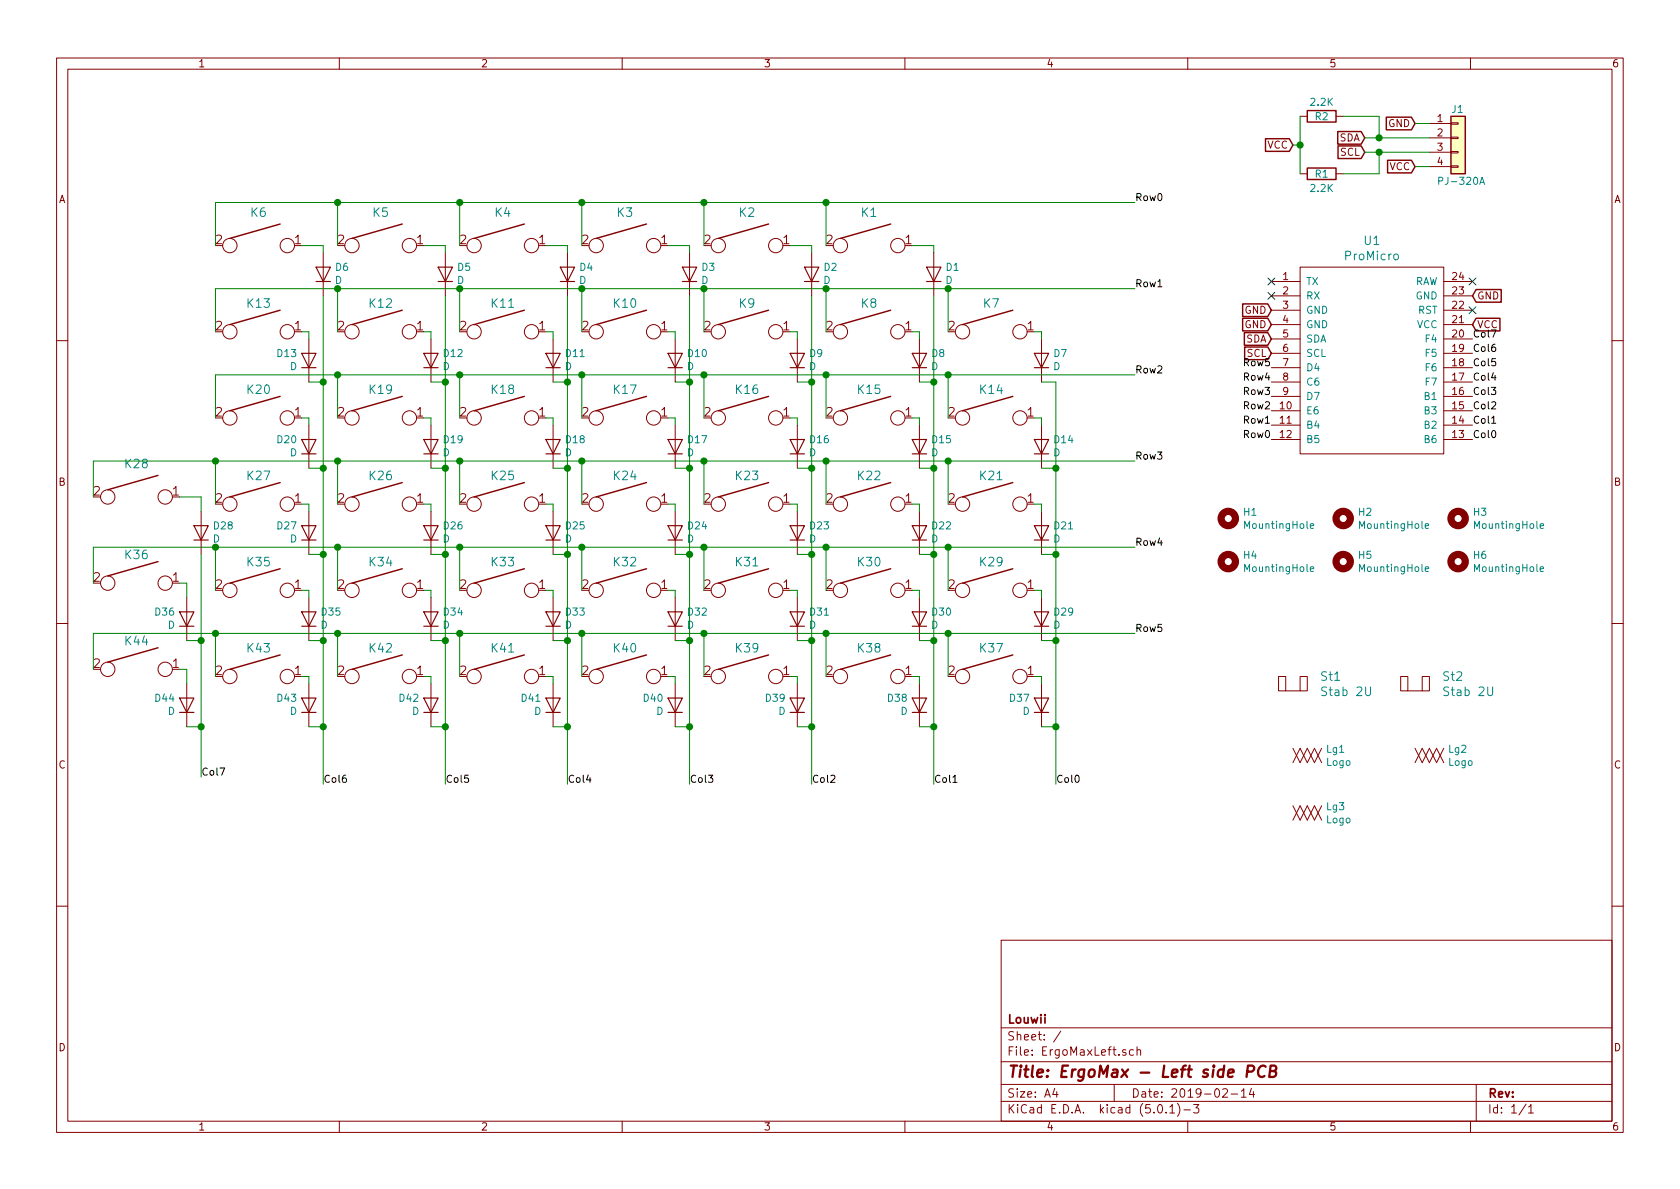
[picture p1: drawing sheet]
<svg xmlns="http://www.w3.org/2000/svg" width="297mm" height="210mm" viewBox="0 0 297 210" stroke-linecap="round" stroke-linejoin="round" font-family="sans-serif">
<g fill="none" stroke="#840000" stroke-width=".18">
<path d="M10 10.3h277v189.9h-277zM12 12.2h273v186.1h-273zM60 10.3v1.9M110 10.3v1.9M160 10.3v1.9M210 10.3v1.9M260 10.3v1.9M229.9 30.7h1.2M229.9 20.6h1.2M236.2 30.7h1.3M236.2 20.6h1.3M252.7 21.8h3.8"/>
<path d="M252.7 24.4h3.8M252.7 26.9h3.8M252.7 29.5h3.8M256.5 29.3h1.3v.3h-1.3zM256.5 26.8h1.3v.2h-1.3zM256.5 24.3h1.3v.2h-1.3zM256.5 21.7h1.3v.3h-1.3zM54.6 59.9v7.7M57.1 44.7v7.6M76.2 59.9v7.7M78.7 44.7v7.6M97.8 59.9v7.7"/>
<path d="M100.3 44.7v7.6M119.4 59.9v7.7M121.9 44.7v7.6M141 59.9v7.7M143.5 44.7v7.6M162.6 59.9v7.7M165.1 44.7v7.6M184.1 59.9v7.7M224.8 49.8h5.1M224.8 52.3h5.1M224.8 54.9h5.1M224.8 57.4h5.1"/>
<path d="M224.8 59.9h5.1M229.9 47.2h25.4v33.1h-25.4zM255.3 49.8h5M255.3 52.3h5M255.3 54.9h5M255.3 57.4h5M255.3 59.9h5M10 60.2h2M54.6 75.2v7.6M76.2 75.2v7.6M97.8 75.2v7.6M119.4 75.2v7.6"/>
<path d="M141 75.2v7.6M162.6 75.2v7.6M184.1 75.2v7.6M224.8 62.5h5.1M224.8 65h5.1M224.8 67.6h5.1M224.8 70.1h5.1M224.8 72.6h5.1M224.8 75.2h5.1M224.8 77.7h5.1M255.3 62.5h5M255.3 65h5"/>
<path d="M255.3 67.6h5M255.3 70.1h5M255.3 72.6h5M255.3 75.2h5M255.3 77.7h5M285 60.2h2M35.6 90.4v7.6M54.6 90.4v7.6M76.2 90.4v7.6M97.8 90.4v7.6M119.4 90.4v7.6M141 90.4v7.6"/>
<path d="M162.6 90.4v7.6M184.1 90.4v7.6M10 110.3h2M33 105.7v7.6M54.6 105.7v7.6M76.2 105.7v7.6M97.8 105.7v7.6M119.4 105.7v7.6M141 105.7v7.6M162.6 105.7v7.6M184.1 105.7v7.6M226.1 119.6h1.2v2.6h-1.2z"/>
<path d="M229.9 119.6h1.2v2.6h-1.2zM247.6 119.6h1.3v2.6h-1.3zM251.5 119.6h1.2v2.6h-1.2zM285 110.3h2M33 120.9v7.6M54.6 120.9v7.6M76.2 120.9v7.6M97.8 120.9v7.6M119.4 120.9v7.6M141 120.9v7.6M162.6 120.9v7.6M184.1 120.9v7.6"/>
<path d="M227.3 122.2h2.6M228.6 132.3l1.3 2.6 1.2-2.6 1.3 2.6 1.3-2.6M228.6 134.9l1.3-2.6 1.2 2.6 1.3-2.6 1.3 2.6M248.9 122.2h2.6M250.2 132.3l1.3 2.6 1.2-2.6 1.3 2.6 1.3-2.6M250.2 134.9l1.3-2.6 1.2 2.6 1.3-2.6 1.3 2.6M228.6 142.5l1.3 2.5 1.2-2.5 1.3 2.5 1.3-2.5M228.6 145l1.3-2.5 1.2 2.5 1.3-2.5 1.3 2.5M10 160.2h2M177 166.3h108v32h-108zM285 160.2h2M60 198.3v1.9"/>
<path d="M110 198.3v1.9M160 198.3v1.9M177 194.8h108M177 191.8h108M177 187.8h108M177 181.8h108M186.5 192.5l-.4 1h1M186.8 193v1M187.6 182.3l-1.3 2M197 191.8v3M199.1 185.7l-.4-.1-.2 .2 .1 .2 .5 .2v.3h-.6M200.4 185.7l-.4-.1-.3 .3 .1 .6h.6"/>
<path d="M201 185.7l.3-.1 .3 .1 .1 .9M201 185.1v1.5M204.8 195.5l.4-.2a.94 .94 0 0 1 0 1.5 .79 .79 0 0 1-.4-1.3zM206.2 196.7v.1M206.8 195.8l.5-.5v1.5M206.8 196.8h.9M208.2 195.1a1.71 1.71 0 0 1 0 2.3M209.3 196.3h1.2M210 198.3v1.9M211 195.3h1l-.5 .6 .4 .1v.7l-.2 .1-.7-.1M216.2 192.7l.2-.2h.4l.2 .5-.9 1h.9M217.7 193.5h1.1"/>
<path d="M219.5 193l.4-.5v1.5M219.5 194h.8M221.3 192.5l-.4 1h.9M221.6 193v1M260 198.3v1.9M261 191.8v6.5M269.8 195.2l-1.2 2M270.3 195.8l.4-.5v1.5M270.3 196.8h.8"/>
<circle cx="40.6" cy="58.7" r="1.27"/>
<circle cx="40.6" cy="43.4" r="1.27"/>
<circle cx="50.8" cy="43.4" r="1.27"/>
<circle cx="50.8" cy="58.7" r="1.27"/>
<circle cx="62.2" cy="43.4" r="1.27"/>
<circle cx="62.2" cy="58.7" r="1.27"/>
<circle cx="72.4" cy="43.4" r="1.27"/>
<circle cx="72.4" cy="58.7" r="1.27"/>
<circle cx="83.8" cy="43.4" r="1.27"/>
<circle cx="83.8" cy="58.7" r="1.27"/>
<circle cx="94" cy="43.4" r="1.27"/>
<circle cx="94" cy="58.7" r="1.27"/>
<circle cx="105.4" cy="58.7" r="1.27"/>
<circle cx="105.4" cy="43.4" r="1.27"/>
<circle cx="115.6" cy="43.4" r="1.27"/>
<circle cx="115.6" cy="58.7" r="1.27"/>
<circle cx="127" cy="58.7" r="1.27"/>
<circle cx="127" cy="43.4" r="1.27"/>
<circle cx="137.2" cy="58.7" r="1.27"/>
<circle cx="137.2" cy="43.4" r="1.27"/>
<circle cx="148.6" cy="58.7" r="1.27"/>
<circle cx="148.6" cy="43.4" r="1.27"/>
<circle cx="158.7" cy="58.7" r="1.27"/>
<circle cx="158.7" cy="43.4" r="1.27"/>
<circle cx="170.2" cy="58.7" r="1.27"/>
<circle cx="180.3" cy="58.7" r="1.27"/>
<circle cx="40.6" cy="73.9" r="1.27"/>
<circle cx="50.8" cy="73.9" r="1.27"/>
<circle cx="62.2" cy="73.9" r="1.27"/>
<circle cx="72.4" cy="73.9" r="1.27"/>
<circle cx="83.8" cy="73.9" r="1.27"/>
<circle cx="94" cy="73.9" r="1.27"/>
<circle cx="105.4" cy="73.9" r="1.27"/>
<circle cx="115.6" cy="73.9" r="1.27"/>
<circle cx="127" cy="73.9" r="1.27"/>
<circle cx="137.2" cy="73.9" r="1.27"/>
<circle cx="148.6" cy="73.9" r="1.27"/>
<circle cx="158.7" cy="73.9" r="1.27"/>
<circle cx="170.2" cy="73.9" r="1.27"/>
<circle cx="180.3" cy="73.9" r="1.27"/>
<circle cx="19" cy="87.9" r="1.27"/>
<circle cx="29.2" cy="87.9" r="1.27"/>
<circle cx="40.6" cy="89.1" r="1.27"/>
<circle cx="50.8" cy="89.1" r="1.27"/>
<circle cx="62.2" cy="89.1" r="1.27"/>
<circle cx="72.4" cy="89.1" r="1.27"/>
<circle cx="83.8" cy="89.1" r="1.27"/>
<circle cx="94" cy="89.1" r="1.27"/>
<circle cx="105.4" cy="89.1" r="1.27"/>
<circle cx="115.6" cy="89.1" r="1.27"/>
<circle cx="127" cy="89.1" r="1.27"/>
<circle cx="137.2" cy="89.1" r="1.27"/>
<circle cx="148.6" cy="89.1" r="1.27"/>
<circle cx="158.7" cy="89.1" r="1.27"/>
<circle cx="170.2" cy="89.1" r="1.27"/>
<circle cx="180.3" cy="89.1" r="1.27"/>
<circle cx="19" cy="118.4" r="1.27"/>
<circle cx="19" cy="103.1" r="1.27"/>
<circle cx="29.2" cy="118.4" r="1.27"/>
<circle cx="29.2" cy="103.1" r="1.27"/>
<circle cx="40.6" cy="119.6" r="1.27"/>
<circle cx="40.6" cy="104.4" r="1.27"/>
<circle cx="50.8" cy="119.6" r="1.27"/>
<circle cx="50.8" cy="104.4" r="1.27"/>
<circle cx="62.2" cy="119.6" r="1.27"/>
<circle cx="62.2" cy="104.4" r="1.27"/>
<circle cx="72.4" cy="119.6" r="1.27"/>
<circle cx="72.4" cy="104.4" r="1.27"/>
<circle cx="83.8" cy="119.6" r="1.27"/>
<circle cx="83.8" cy="104.4" r="1.27"/>
<circle cx="94" cy="104.4" r="1.27"/>
<circle cx="94" cy="119.6" r="1.27"/>
<circle cx="105.4" cy="119.6" r="1.27"/>
<circle cx="105.4" cy="104.4" r="1.27"/>
<circle cx="115.6" cy="119.6" r="1.27"/>
<circle cx="115.6" cy="104.4" r="1.27"/>
<circle cx="127" cy="104.4" r="1.27"/>
<circle cx="127" cy="119.6" r="1.27"/>
<circle cx="137.2" cy="119.6" r="1.27"/>
<circle cx="137.2" cy="104.4" r="1.27"/>
<circle cx="148.6" cy="119.6" r="1.27"/>
<circle cx="148.6" cy="104.4" r="1.27"/>
<circle cx="158.7" cy="104.4" r="1.27"/>
<circle cx="158.7" cy="119.6" r="1.27"/>
<circle cx="170.2" cy="119.6" r="1.27"/>
<circle cx="170.2" cy="104.4" r="1.27"/>
<circle cx="180.3" cy="104.4" r="1.27"/>
<circle cx="180.3" cy="119.6" r="1.27"/>
</g>
<path d="M220.5 189.5h.8a.56 .56 0 0 0 .4-.5 .56 .56 0 0 0-.3-.6h-.8l-.2 2M223.8 188.6a.87 .87 0 0 0-1 0 .87 .87 0 0 0-.4 1 .69 .69 0 0 0 .3 .8 .69 .69 0 0 0 .9-.1M224.6 189.4l.8-.1a.47 .47 0 0 0 .3-.5 .47 .47 0 0 0-.4-.4h-.6l-.3 2h.8a.53 .53 0 0 0 .4-.5 .53 .53 0 0 0-.4-.5" fill="none" stroke="#840000" stroke-width=".41"/>
<path d="M254.4 32l.6-.1v-.4l-.1-.2h-.5v1.3M261.6 32.6l.5-1.3 .4 1.3M261.7 32.3h.7M246.5 45.1l.2-.2 .5 .2v.5l-.1 .3h-.4l-.2-.1zM231.7 93l.6-.1-.1-.2-.3-.1-.2 .2v.6h.5M252 93l.6-.1v-.2l-.4-.1-.2 .2 .1 .6h.5M272.3 93l.6-.1v-.2l-.4-.1-.2 .2 .1 .6h.5M231.7 100.6l.6-.1-.1-.2-.3-.1-.2 .2v.6h.5M252 100.6l.6-.1v-.2l-.4-.1-.2 .2 .1 .6h.5M272.3 100.6l.6-.1v-.2l-.4-.1-.2 .2 .1 .6h.5" fill="none" stroke="#008484" stroke-width=".18"/>
<g fill="none" stroke="#840000" stroke-width=".25">
<path d="M231.1 19.6h5.1v2h-5.1zM49.5 39.6l-8.9 2.6M71.1 39.6l-8.9 2.6M92.7 39.6l-8.9 2.6M114.3 39.6l-8.9 2.6M135.9 39.6l-8.9 2.6M157.5 39.6l-8.9 2.6M223.7 24.5h4.3l.6 1.1-.6 1.2h-4.3zM231.1 29.7h5.1v2h-5.1zM236.5 23.3h4.2l.6 1.1-.6 1.1h-4.2zM236.6 25.8h4.1l.6 1.1-.6 1.1h-4.1zM245.1 20.7h4.5l.6 1.1-.6 1.2h-4.5z"/>
<path d="M245.3 28.3h4.3l.6 1.2-.6 1.1h-4.3zM256.5 20.6h2.6v10.1h-2.6zM49.5 54.9l-8.9 2.5M71.1 54.9l-8.9 2.5M92.7 54.9l-8.9 2.5M114.3 54.9l-8.9 2.5M135.9 54.9l-8.9 2.5M157.5 54.9l-8.9 2.5M179.1 54.9l-8.9 2.5M219.7 53.7h4.5l.6 1.2-.6 1.1h-4.5zM219.7 56.3h4.5l.6 1.1-.6 1.1h-4.5zM220 58.8h4.2l.6 1.1-.6 1.2h-4.2z"/>
<path d="M261 51.2h4.4v2.2h-4.4l-.7-1.1zM261 56.3h4.2v2.2h-4.2l-.7-1.1zM49.5 70.1l-8.9 2.5M71.1 70.1l-8.9 2.5M92.7 70.1l-8.9 2.5M114.3 70.1l-8.9 2.5M135.9 70.1l-8.9 2.5M157.5 70.1l-8.9 2.5M179.1 70.1l-8.9 2.5M220.1 61.4h4.1l.6 1.1-.6 1.1h-4.1zM27.9 99.3l-8.9 2.5M27.9 84.1l-8.9 2.5"/>
<path d="M49.5 85.3l-8.9 2.6M71.1 85.3l-8.9 2.6M92.7 85.3l-8.9 2.6M114.3 85.3l-8.9 2.6M135.9 85.3l-8.9 2.6M157.5 85.3l-8.9 2.6M179.1 85.3l-8.9 2.6M27.9 114.5l-8.9 2.6M49.5 100.6l-8.9 2.5M49.5 115.8l-8.9 2.6M71.1 100.6l-8.9 2.5M71.1 115.8l-8.9 2.6"/>
<path d="M92.7 100.6l-8.9 2.5M92.7 115.8l-8.9 2.6M114.3 100.6l-8.9 2.5M114.3 115.8l-8.9 2.6M135.9 100.6l-8.9 2.5M135.9 115.8l-8.9 2.6M157.5 100.6l-8.9 2.5M157.5 115.8l-8.9 2.6M179.1 100.6l-8.9 2.5M179.1 115.8l-8.9 2.6"/>
</g>
<g fill="none" stroke="#008400" stroke-width=".18">
<path d="M59.7 35.8v7.6M81.3 35.8v7.6M102.9 35.8v7.6M124.5 35.8v7.6M146 35.8v7.6M200.7 35.8h-162.6v7.6M228.6 25.6h1.3M229.9 20.6v10.1M237.5 20.6h6.3v3.8M241.3 26.9h11.4M241.3 24.4h11.4M243.8 26.9v3.8h-6.3"/>
<path d="M250.2 21.8h2.5M250.2 29.5h2.5M53.3 43.4h3.8v1.3M53.3 58.7h1.3v1.2M57.1 52.3v86.4M59.7 51v7.7M74.9 43.4h3.8v1.3M74.9 58.7h1.3v1.2M78.7 52.3v86.4M81.3 51v7.7M96.5 43.4h3.8v1.3M96.5 58.7h1.3v1.2"/>
<path d="M100.3 52.3v86.4M102.9 51v7.7M118.1 43.4h3.8v1.3M118.1 58.7h1.3v1.2M121.9 52.3v86.4M124.5 51v7.7M139.7 43.4h3.8v1.3M139.7 58.7h1.3v1.2M143.5 52.3v86.4M146 51v7.7M161.3 43.4h3.8v1.3M161.3 58.7h1.3v1.2"/>
<path d="M165.1 52.3v86.4M167.6 51v7.7M182.9 58.7h1.2v1.2M200.7 51h-162.6v7.7M53.3 73.9h1.3v1.3M54.6 67.6h2.5M59.7 66.3v7.6M74.9 73.9h1.3v1.3M76.2 67.6h2.5M81.3 66.3v7.6M96.5 73.9h1.3v1.3M97.8 67.6h2.5"/>
<path d="M102.9 66.3v7.6M118.1 73.9h1.3v1.3M119.4 67.6h2.5M124.5 66.3v7.6M139.7 73.9h1.3v1.3M141 67.6h2.5M146 66.3v7.6M161.3 73.9h1.3v1.3M162.6 67.6h2.5M167.6 66.3v7.6M182.9 73.9h1.2v1.3M184.1 67.6h2.6v71.1"/>
<path d="M200.7 66.3h-162.6v7.6M31.7 87.9h3.9v2.5M35.6 98v39.4M38.1 81.5v7.6M38.1 96.8v7.6M53.3 89.1h1.3v1.3M54.6 82.8h2.5M54.6 98h2.5M59.7 81.5v7.6M59.7 96.8v7.6M74.9 89.1h1.3v1.3M76.2 82.8h2.5"/>
<path d="M76.2 98h2.5M81.3 81.5v7.6M81.3 96.8v7.6M96.5 89.1h1.3v1.3M97.8 82.8h2.5M97.8 98h2.5M102.9 81.5v7.6M102.9 96.8v7.6M118.1 89.1h1.3v1.3M119.4 82.8h2.5M119.4 98h2.5M124.5 81.5v7.6"/>
<path d="M124.5 96.8v7.6M139.7 89.1h1.3v1.3M141 82.8h2.5M141 98h2.5M146 81.5v7.6M146 96.8v7.6M161.3 89.1h1.3v1.3M162.6 82.8h2.5M162.6 98h2.5M167.6 81.5v7.6M167.6 96.8v7.6M182.9 89.1h1.2v1.3"/>
<path d="M184.1 82.8h2.6M184.1 98h2.6M200.7 81.5h-184.2v6.4M200.7 96.8h-184.2v6.3M31.7 103.1h1.3v2.6M31.7 118.4h1.3v2.5M33 113.3h2.6M38.1 112v7.6M53.3 104.4h1.3v1.3M53.3 119.6h1.3v1.3M54.6 113.3h2.5M59.7 112v7.6"/>
<path d="M74.9 104.4h1.3v1.3M74.9 119.6h1.3v1.3M76.2 113.3h2.5M81.3 112v7.6M96.5 104.4h1.3v1.3M96.5 119.6h1.3v1.3M97.8 113.3h2.5M102.9 112v7.6M118.1 104.4h1.3v1.3M118.1 119.6h1.3v1.3M119.4 113.3h2.5M124.5 112v7.6"/>
<path d="M139.7 104.4h1.3v1.3M139.7 119.6h1.3v1.3M141 113.3h2.5M146 112v7.6M161.3 104.4h1.3v1.3M161.3 119.6h1.3v1.3M162.6 113.3h2.5M167.6 112v7.6M182.9 104.4h1.2v1.3M182.9 119.6h1.2v1.3M184.1 113.3h2.6M200.7 112h-184.2v6.4"/>
<path d="M33 128.5h2.6M54.6 128.5h2.5M76.2 128.5h2.5M97.8 128.5h2.5M119.4 128.5h2.5M141 128.5h2.5M162.6 128.5h2.5M184.1 128.5h2.6"/>
</g>
<g fill="none" stroke="#840000" stroke-width=".2">
<path d="M55.9 47.2h2.5l-1.3 2.6zM55.9 49.8h2.5M77.5 47.2h2.5l-1.3 2.6zM77.5 49.8h2.5M99.1 47.2h2.5l-1.3 2.6zM99.1 49.8h2.5M120.6 47.2h2.6l-1.3 2.6zM120.6 49.8h2.6M142.2 47.2h2.6l-1.3 2.6zM142.2 49.8h2.6M163.8 47.2h2.6l-1.3 2.6zM163.8 49.8h2.6"/>
<path d="M53.3 62.5h2.6l-1.3 2.5zM53.3 77.7h2.6l-1.3 2.6zM53.3 65h2.6M74.9 62.5h2.6l-1.3 2.5zM74.9 77.7h2.6l-1.3 2.6zM74.9 65h2.6M96.5 62.5h2.6l-1.3 2.5zM96.5 77.7h2.6l-1.3 2.6zM96.5 65h2.6M118.1 62.5h2.5l-1.2 2.5zM118.1 77.7h2.5l-1.2 2.6zM118.1 65h2.5"/>
<path d="M139.7 62.5h2.5l-1.2 2.5zM139.7 77.7h2.5l-1.2 2.6zM139.7 65h2.5M161.3 62.5h2.5l-1.2 2.5zM161.3 77.7h2.5l-1.2 2.6zM161.3 65h2.5M182.9 62.5h2.5l-1.3 2.5zM182.9 77.7h2.5l-1.3 2.6zM182.9 65h2.5M34.3 93h2.5l-1.2 2.5zM34.3 95.5h2.5M53.3 93h2.6l-1.3 2.5z"/>
<path d="M53.3 80.3h2.6M53.3 95.5h2.6M74.9 93h2.6l-1.3 2.5zM74.9 80.3h2.6M74.9 95.5h2.6M96.5 93h2.6l-1.3 2.5zM96.5 80.3h2.6M96.5 95.5h2.6M118.1 93h2.5l-1.2 2.5zM118.1 80.3h2.5M118.1 95.5h2.5M139.7 93h2.5l-1.2 2.5z"/>
<path d="M139.7 80.3h2.5M139.7 95.5h2.5M161.3 93h2.5l-1.2 2.5zM161.3 80.3h2.5M161.3 95.5h2.5M182.9 93h2.5l-1.3 2.5zM182.9 80.3h2.5M182.9 95.5h2.5M31.7 108.2h2.6l-1.3 2.5zM31.7 110.7h2.6M53.3 108.2h2.6l-1.3 2.5zM53.3 110.7h2.6"/>
<path d="M74.9 108.2h2.6l-1.3 2.5zM74.9 110.7h2.6M96.5 108.2h2.6l-1.3 2.5zM96.5 110.7h2.6M118.1 108.2h2.5l-1.2 2.5zM118.1 110.7h2.5M139.7 108.2h2.5l-1.2 2.5zM139.7 110.7h2.5M161.3 108.2h2.5l-1.2 2.5zM161.3 110.7h2.5M182.9 108.2h2.5l-1.3 2.5zM182.9 110.7h2.5"/>
<path d="M31.7 123.4h2.6l-1.3 2.6zM31.7 126h2.6M53.3 123.4h2.6l-1.3 2.6zM53.3 126h2.6M74.9 123.4h2.6l-1.3 2.6zM74.9 126h2.6M96.5 123.4h2.6l-1.3 2.6zM96.5 126h2.6M118.1 123.4h2.5l-1.2 2.6zM118.1 126h2.5M139.7 123.4h2.5l-1.2 2.6zM139.7 126h2.5"/>
<path d="M161.3 123.4h2.5l-1.2 2.6zM161.3 126h2.5M182.9 123.4h2.5l-1.3 2.6zM182.9 126h2.5"/>
</g>
<g fill="#008400" stroke="#008400" stroke-width=".25">
<circle cx="165.1" cy="67.6" r=".51"/>
<circle cx="165.1" cy="82.8" r=".51"/>
<circle cx="165.1" cy="98" r=".51"/>
<circle cx="165.1" cy="113.3" r=".51"/>
<circle cx="165.1" cy="128.5" r=".51"/>
<circle cx="143.5" cy="67.6" r=".51"/>
<circle cx="143.5" cy="82.8" r=".51"/>
<circle cx="143.5" cy="98" r=".51"/>
<circle cx="143.5" cy="113.3" r=".51"/>
<circle cx="143.5" cy="128.5" r=".51"/>
<circle cx="121.9" cy="67.6" r=".51"/>
<circle cx="121.9" cy="82.8" r=".51"/>
<circle cx="121.9" cy="98" r=".51"/>
<circle cx="121.9" cy="113.3" r=".51"/>
<circle cx="121.9" cy="128.5" r=".51"/>
<circle cx="100.3" cy="67.6" r=".51"/>
<circle cx="100.3" cy="82.8" r=".51"/>
<circle cx="100.3" cy="98" r=".51"/>
<circle cx="100.3" cy="113.3" r=".51"/>
<circle cx="100.3" cy="128.5" r=".51"/>
<circle cx="78.7" cy="128.5" r=".51"/>
<circle cx="78.7" cy="113.3" r=".51"/>
<circle cx="78.7" cy="98" r=".51"/>
<circle cx="78.7" cy="82.8" r=".51"/>
<circle cx="78.7" cy="67.6" r=".51"/>
<circle cx="57.2" cy="67.6" r=".51"/>
<circle cx="57.2" cy="82.8" r=".51"/>
<circle cx="57.2" cy="98" r=".51"/>
<circle cx="57.2" cy="113.3" r=".51"/>
<circle cx="57.2" cy="128.5" r=".51"/>
<circle cx="186.7" cy="128.5" r=".51"/>
<circle cx="186.7" cy="113.3" r=".51"/>
<circle cx="186.7" cy="98" r=".51"/>
<circle cx="186.7" cy="82.8" r=".51"/>
<circle cx="229.9" cy="25.6" r=".51"/>
<circle cx="243.8" cy="24.4" r=".51"/>
<circle cx="243.8" cy="26.9" r=".51"/>
<circle cx="59.7" cy="81.5" r=".51"/>
<circle cx="59.7" cy="96.8" r=".51"/>
<circle cx="59.7" cy="112" r=".51"/>
<circle cx="81.3" cy="35.8" r=".51"/>
<circle cx="81.3" cy="51" r=".51"/>
<circle cx="81.3" cy="66.3" r=".51"/>
<circle cx="81.3" cy="81.5" r=".51"/>
<circle cx="81.3" cy="96.8" r=".51"/>
<circle cx="81.3" cy="112" r=".51"/>
<circle cx="102.9" cy="35.8" r=".51"/>
<circle cx="102.9" cy="51" r=".51"/>
<circle cx="102.9" cy="66.3" r=".51"/>
<circle cx="102.9" cy="81.5" r=".51"/>
<circle cx="102.9" cy="96.8" r=".51"/>
<circle cx="102.9" cy="112" r=".51"/>
<circle cx="124.5" cy="35.8" r=".51"/>
<circle cx="124.5" cy="51" r=".51"/>
<circle cx="124.5" cy="66.3" r=".51"/>
<circle cx="124.5" cy="81.5" r=".51"/>
<circle cx="124.5" cy="96.8" r=".51"/>
<circle cx="124.5" cy="112" r=".51"/>
<circle cx="146.1" cy="35.8" r=".51"/>
<circle cx="146.1" cy="51" r=".51"/>
<circle cx="146.1" cy="66.3" r=".51"/>
<circle cx="146.1" cy="81.5" r=".51"/>
<circle cx="146.1" cy="96.8" r=".51"/>
<circle cx="146.1" cy="112" r=".51"/>
<circle cx="167.6" cy="51" r=".51"/>
<circle cx="167.6" cy="66.3" r=".51"/>
<circle cx="167.6" cy="81.5" r=".51"/>
<circle cx="167.6" cy="96.8" r=".51"/>
<circle cx="167.6" cy="112" r=".51"/>
<circle cx="59.7" cy="35.8" r=".51"/>
<circle cx="59.7" cy="51" r=".51"/>
<circle cx="59.7" cy="66.3" r=".51"/>
<circle cx="38.1" cy="81.5" r=".51"/>
<circle cx="38.1" cy="96.8" r=".51"/>
<circle cx="35.6" cy="113.3" r=".51"/>
<circle cx="38.1" cy="112" r=".51"/>
<circle cx="35.6" cy="128.5" r=".51"/>
</g>
<path d="M263.7 74.8h.8M168.5 138.3h.7" fill="none" stroke="#000" stroke-width=".18"/>
<path d="M224.2 49.2l1.2 1.2M224.2 51.7l1.2 1.2M225.4 49.2l-1.2 1.2M225.4 51.7l-1.2 1.2M259.7 49.2l1.3 1.2M259.7 54.2l1.3 1.3M261 49.2l-1.3 1.2M261 54.2l-1.3 1.3" fill="none" stroke="#000084" stroke-width=".18"/>
<path d="M256.5 20.6h2.6v10.1h-2.6z" fill="#ffffc2" stroke="#ffffc2" stroke-width=".18"/>
<g fill="none" stroke="#840000" stroke-width="1.3">
<circle cx="217.2" cy="91.7" r="1.27"/>
<circle cx="217.2" cy="99.3" r="1.27"/>
<circle cx="237.5" cy="91.7" r="1.27"/>
<circle cx="237.5" cy="99.3" r="1.27"/>
<circle cx="257.8" cy="99.3" r="1.27"/>
<circle cx="257.8" cy="91.7" r="1.27"/>
</g>
<text font-size="2.8" fill="#840000" x="178" y="190.5">Title: ErgoMax - Left side PCB</text>
<g font-size="2.1" fill="#008484">
<text x="44.4" y="38.3">K6</text>
<text x="66" y="38.3">K5</text>
<text x="87.6" y="38.3">K4</text>
<text x="109.1" y="38.3">K3</text>
<text x="130.7" y="38.3">K2</text>
<text x="152.3" y="38.3">K1</text>
<text x="238" y="46">ProMicro</text>
<text x="241.2" y="43.3">U1</text>
<text x="43.8" y="54.4">K13</text>
<text x="65.4" y="54.4">K12</text>
<text x="87" y="54.4">K11</text>
<text x="108.6" y="54.4">K10</text>
<text x="130.7" y="54.4">K9</text>
<text x="152.3" y="54.4">K8</text>
<text x="173.9" y="54.4">K7</text>
<text x="43.8" y="69.7">K20</text>
<text x="65.4" y="69.7">K19</text>
<text x="87" y="69.7">K18</text>
<text x="108.6" y="69.7">K17</text>
<text x="130.1" y="69.7">K16</text>
<text x="151.7" y="69.7">K15</text>
<text x="173.3" y="69.7">K14</text>
<text x="22.2" y="82.8">K28</text>
<text x="43.8" y="84.9">K27</text>
<text x="65.4" y="84.9">K26</text>
<text x="87" y="84.9">K25</text>
<text x="108.6" y="84.9">K24</text>
<text x="130.1" y="84.9">K23</text>
<text x="151.7" y="84.9">K22</text>
<text x="173.3" y="84.9">K21</text>
<text x="22.2" y="98.9">K36</text>
<text x="43.8" y="100.1">K35</text>
<text x="65.4" y="100.1">K34</text>
<text x="87" y="100.1">K33</text>
<text x="108.6" y="100.1">K32</text>
<text x="130.1" y="100.1">K31</text>
<text x="151.7" y="100.1">K30</text>
<text x="173.3" y="100.1">K29</text>
<text x="22.2" y="114.1">K44</text>
<text x="43.8" y="115.4">K43</text>
<text x="65.4" y="115.4">K42</text>
<text x="87" y="115.4">K41</text>
<text x="108.6" y="115.4">K40</text>
<text x="130.1" y="115.4">K39</text>
<text x="151.7" y="115.4">K38</text>
<text x="173.3" y="115.4">K37</text>
<text x="233.6" y="120.4">St1</text>
<text x="234.1" y="123.1">Stab 2U</text>
<text x="255.2" y="120.4">St2</text>
<text x="255.7" y="123.1">Stab 2U</text>
</g>
<g font-size="2.1" fill="#840000">
<text x="38.2" y="43.2">2</text>
<text x="52.1" y="43.2">1</text>
<text x="59.7" y="43.2">2</text>
<text x="73.7" y="43.2">1</text>
<text x="81.3" y="43.2">2</text>
<text x="95.3" y="43.2">1</text>
<text x="102.9" y="43.2">2</text>
<text x="116.9" y="43.2">1</text>
<text x="124.5" y="43.2">2</text>
<text x="138.5" y="43.2">1</text>
<text x="146.1" y="43.2">2</text>
<text x="160.1" y="43.2">1</text>
<text x="38.2" y="58.4">2</text>
<text x="52.1" y="58.4">1</text>
<text x="59.7" y="58.4">2</text>
<text x="73.7" y="58.4">1</text>
<text x="81.3" y="58.4">2</text>
<text x="95.3" y="58.4">1</text>
<text x="102.9" y="58.4">2</text>
<text x="116.9" y="58.4">1</text>
<text x="124.5" y="58.4">2</text>
<text x="138.5" y="58.4">1</text>
<text x="146.1" y="58.4">2</text>
<text x="160.1" y="58.4">1</text>
<text x="167.7" y="58.4">2</text>
<text x="181.7" y="58.4">1</text>
<text x="38.2" y="73.7">2</text>
<text x="52.1" y="73.7">1</text>
<text x="59.7" y="73.7">2</text>
<text x="73.7" y="73.7">1</text>
<text x="81.3" y="73.7">2</text>
<text x="95.3" y="73.7">1</text>
<text x="102.9" y="73.7">2</text>
<text x="116.9" y="73.7">1</text>
<text x="124.5" y="73.7">2</text>
<text x="138.5" y="73.7">1</text>
<text x="146.1" y="73.7">2</text>
<text x="160.1" y="73.7">1</text>
<text x="167.7" y="73.7">2</text>
<text x="181.7" y="73.7">1</text>
<text x="16.6" y="87.6">2</text>
<text x="30.5" y="87.6">1</text>
<text x="38.2" y="88.9">2</text>
<text x="52.1" y="88.9">1</text>
<text x="59.7" y="88.9">2</text>
<text x="73.7" y="88.9">1</text>
<text x="81.3" y="88.9">2</text>
<text x="95.3" y="88.9">1</text>
<text x="102.9" y="88.9">2</text>
<text x="116.9" y="88.9">1</text>
<text x="124.5" y="88.9">2</text>
<text x="138.5" y="88.9">1</text>
<text x="146.1" y="88.9">2</text>
<text x="160.1" y="88.9">1</text>
<text x="167.7" y="88.9">2</text>
<text x="181.7" y="88.9">1</text>
<text x="16.6" y="102.9">2</text>
<text x="30.5" y="102.9">1</text>
<text x="38.2" y="104.1">2</text>
<text x="52.1" y="104.1">1</text>
<text x="59.7" y="104.1">2</text>
<text x="73.7" y="104.1">1</text>
<text x="81.3" y="104.1">2</text>
<text x="95.3" y="104.1">1</text>
<text x="102.9" y="104.1">2</text>
<text x="116.9" y="104.1">1</text>
<text x="124.5" y="104.1">2</text>
<text x="138.5" y="104.1">1</text>
<text x="146.1" y="104.1">2</text>
<text x="160.1" y="104.1">1</text>
<text x="167.7" y="104.1">2</text>
<text x="181.7" y="104.1">1</text>
<text x="16.6" y="118.1">2</text>
<text x="30.5" y="118.1">1</text>
<text x="38.2" y="119.4">2</text>
<text x="52.1" y="119.4">1</text>
<text x="59.7" y="119.4">2</text>
<text x="73.7" y="119.4">1</text>
<text x="81.3" y="119.4">2</text>
<text x="95.3" y="119.4">1</text>
<text x="102.9" y="119.4">2</text>
<text x="116.9" y="119.4">1</text>
<text x="124.5" y="119.4">2</text>
<text x="138.5" y="119.4">1</text>
<text x="146.1" y="119.4">2</text>
<text x="160.1" y="119.4">1</text>
<text x="167.7" y="119.4">2</text>
<text x="181.7" y="119.4">1</text>
<text x="178" y="184">Sheet: /</text>
<text x="178" y="181">Louwii</text>
<text x="178" y="186.7">File: ErgoMaxLeft.sch</text>
<text x="178" y="196.9">KiCad E.D.A. kicad (5.0.1)-3</text>
<text x="178" y="194.1">Size: A4</text>
<text x="200" y="194.1">Date: 2019-02-14</text>
<text x="263" y="194.1">Rev:</text>
<text x="263" y="196.9">Id: 1/1</text>
</g>
<g font-size="1.8" fill="#840000">
<text x="35" y="11.9">1</text>
<text x="85" y="11.9">2</text>
<text x="135" y="11.9">3</text>
<text x="185" y="11.9">4</text>
<text x="235" y="11.9">5</text>
<text x="285" y="11.9">6</text>
<text x="245.5" y="22.5">GND</text>
<text x="254.2" y="21.6">1</text>
<text x="224.1" y="26.3">VCC</text>
<text x="236.8" y="25">SDA</text>
<text x="237" y="27.6">SCL</text>
<text x="254.2" y="24.1">2</text>
<text x="254.2" y="26.7">3</text>
<text x="254.2" y="29.2">4</text>
<text x="10.4" y="35.9">A</text>
<text x="245.7" y="30.1">VCC</text>
<text x="285.4" y="35.9">A</text>
<text x="226.8" y="49.5">1</text>
<text x="226.8" y="52.1">2</text>
<text x="256.8" y="52.1">23</text>
<text x="256.8" y="49.5">24</text>
<text x="261.1" y="53">GND</text>
<text x="220.1" y="55.5">GND</text>
<text x="220.1" y="58">GND</text>
<text x="226.8" y="54.6">3</text>
<text x="226.8" y="57.1">4</text>
<text x="226.8" y="59.7">5</text>
<text x="256.8" y="59.7">20</text>
<text x="256.8" y="57.1">21</text>
<text x="256.8" y="54.6">22</text>
<text x="261.1" y="58">VCC</text>
<text x="220.3" y="60.6">SDA</text>
<text x="220.5" y="63.1">SCL</text>
<text x="226.8" y="62.2">6</text>
<text x="226.8" y="64.8">7</text>
<text x="256.8" y="64.8">18</text>
<text x="256.8" y="62.2">19</text>
<text x="226.8" y="67.3">8</text>
<text x="226.8" y="69.8">9</text>
<text x="256.8" y="69.8">16</text>
<text x="256.8" y="67.3">17</text>
<text x="226.4" y="72.4">10</text>
<text x="226.4" y="74.9">11</text>
<text x="226.4" y="77.5">12</text>
<text x="256.8" y="77.5">13</text>
<text x="256.8" y="74.9">14</text>
<text x="256.8" y="72.4">15</text>
<text x="10.4" y="85.9">B</text>
<text x="285.4" y="85.9">B</text>
<text x="10.4" y="135.9">C</text>
<text x="285.4" y="135.9">C</text>
<text x="10.4" y="185.9">D</text>
<text x="285.4" y="185.9">D</text>
<text x="35" y="199.9">1</text>
<text x="85" y="199.9">2</text>
<text x="135" y="199.9">3</text>
<text x="185" y="199.9">4</text>
<text x="235" y="199.9">5</text>
<text x="285" y="199.9">6</text>
</g>
<g font-size="1.8" fill="#008484">
<text x="231.8" y="18.7">2.2K</text>
<text x="232.6" y="21.3">R2</text>
<text x="256.7" y="20">J1</text>
<text x="231.8" y="34">2.2K</text>
<text x="232.6" y="31.4">R1</text>
<text x="254.9" y="32.7">PJ-320A</text>
<text x="59.4" y="47.9">D6</text>
<text x="80.9" y="47.9">D5</text>
<text x="102.5" y="47.9">D4</text>
<text x="124.1" y="47.9">D3</text>
<text x="145.7" y="47.9">D2</text>
<text x="167.3" y="47.9">D1</text>
<text x="59.2" y="50.2">D</text>
<text x="80.8" y="50.2">D</text>
<text x="102.4" y="50.2">D</text>
<text x="124" y="50.2">D</text>
<text x="145.6" y="50.2">D</text>
<text x="167.2" y="50.2">D</text>
<text x="230.9" y="50.4">TX</text>
<text x="230.9" y="53">RX</text>
<text x="250" y="50.4">RAW</text>
<text x="250.3" y="53">GND</text>
<text x="230.9" y="55.5">GND</text>
<text x="230.9" y="58">GND</text>
<text x="250.5" y="58">VCC</text>
<text x="250.7" y="55.5">RST</text>
<text x="49.1" y="63.1">D13</text>
<text x="51.3" y="65.5">D</text>
<text x="78.3" y="65.5">D</text>
<text x="78.5" y="63.1">D12</text>
<text x="99.9" y="65.5">D</text>
<text x="100.1" y="63.1">D11</text>
<text x="121.5" y="65.5">D</text>
<text x="121.7" y="63.1">D10</text>
<text x="143.1" y="65.5">D</text>
<text x="143.2" y="63.1">D9</text>
<text x="164.6" y="65.5">D</text>
<text x="164.8" y="63.1">D8</text>
<text x="186.2" y="65.5">D</text>
<text x="186.4" y="63.1">D7</text>
<text x="230.9" y="60.6">SDA</text>
<text x="230.9" y="63.1">SCL</text>
<text x="230.9" y="65.7">D4</text>
<text x="252.2" y="60.6">F4</text>
<text x="252.2" y="65.7">F6</text>
<text x="252.2" y="63.1">F5</text>
<text x="230.9" y="68.2">C6</text>
<text x="230.9" y="70.7">D7</text>
<text x="252" y="70.7">B1</text>
<text x="252.2" y="68.2">F7</text>
<text x="230.9" y="73.3">E6</text>
<text x="230.9" y="75.8">B4</text>
<text x="252" y="75.8">B2</text>
<text x="252" y="73.3">B3</text>
<text x="49.1" y="78.4">D20</text>
<text x="51.3" y="80.7">D</text>
<text x="78.3" y="80.7">D</text>
<text x="78.5" y="78.4">D19</text>
<text x="99.9" y="80.7">D</text>
<text x="100.1" y="78.4">D18</text>
<text x="121.5" y="80.7">D</text>
<text x="121.7" y="78.4">D17</text>
<text x="143.1" y="80.7">D</text>
<text x="143.3" y="78.4">D16</text>
<text x="164.6" y="80.7">D</text>
<text x="164.8" y="78.4">D15</text>
<text x="186.2" y="80.7">D</text>
<text x="186.4" y="78.4">D14</text>
<text x="230.9" y="78.4">B5</text>
<text x="252" y="78.4">B6</text>
<text x="37.6" y="95.9">D</text>
<text x="37.8" y="93.6">D28</text>
<text x="49.1" y="93.6">D27</text>
<text x="51.3" y="95.9">D</text>
<text x="78.3" y="95.9">D</text>
<text x="78.5" y="93.6">D26</text>
<text x="99.9" y="95.9">D</text>
<text x="100.1" y="93.6">D25</text>
<text x="121.5" y="95.9">D</text>
<text x="121.7" y="93.6">D24</text>
<text x="143.1" y="95.9">D</text>
<text x="143.3" y="93.6">D23</text>
<text x="164.6" y="95.9">D</text>
<text x="164.8" y="93.6">D22</text>
<text x="186.2" y="95.9">D</text>
<text x="186.4" y="93.6">D21</text>
<text x="219.9" y="91.2">H1</text>
<text x="220.3" y="93.5">MountingHole</text>
<text x="240.3" y="91.2">H2</text>
<text x="240.6" y="93.5">MountingHole</text>
<text x="260.6" y="91.2">H3</text>
<text x="260.9" y="93.5">MountingHole</text>
<text x="219.9" y="98.8">H4</text>
<text x="220.3" y="101.1">MountingHole</text>
<text x="240.3" y="98.8">H5</text>
<text x="240.6" y="101.1">MountingHole</text>
<text x="260.6" y="98.8">H6</text>
<text x="260.9" y="101.1">MountingHole</text>
<text x="27.5" y="108.9">D36</text>
<text x="29.7" y="111.2">D</text>
<text x="56.7" y="111.2">D</text>
<text x="56.9" y="108.9">D35</text>
<text x="78.3" y="111.2">D</text>
<text x="78.5" y="108.9">D34</text>
<text x="99.9" y="111.2">D</text>
<text x="100.1" y="108.9">D33</text>
<text x="121.5" y="111.2">D</text>
<text x="121.7" y="108.9">D32</text>
<text x="143.1" y="111.2">D</text>
<text x="143.3" y="108.9">D31</text>
<text x="164.6" y="111.2">D</text>
<text x="164.8" y="108.9">D30</text>
<text x="186.2" y="111.2">D</text>
<text x="186.4" y="108.9">D29</text>
<text x="27.5" y="124.1">D44</text>
<text x="49.1" y="124.1">D43</text>
<text x="70.7" y="124.1">D42</text>
<text x="92.3" y="124.1">D41</text>
<text x="113.8" y="124.1">D40</text>
<text x="135.4" y="124.1">D39</text>
<text x="157" y="124.1">D38</text>
<text x="178.6" y="124.1">D37</text>
<text x="29.7" y="126.4">D</text>
<text x="51.3" y="126.4">D</text>
<text x="72.9" y="126.4">D</text>
<text x="94.5" y="126.4">D</text>
<text x="116.1" y="126.4">D</text>
<text x="137.6" y="126.4">D</text>
<text x="159.2" y="126.4">D</text>
<text x="180.8" y="126.4">D</text>
<text x="234.5" y="135.4">Logo</text>
<text x="234.6" y="133.1">Lg1</text>
<text x="256.1" y="135.4">Logo</text>
<text x="256.2" y="133.1">Lg2</text>
<text x="234.6" y="143.3">Lg3</text>
<text x="234.5" y="145.6">Logo</text>
</g>
<g font-size="1.8">
<text x="200.7" y="35.6">Row0</text>
<text x="200.7" y="50.8">Row1</text>
<text x="260.3" y="59.7">Col7</text>
<text x="220.1" y="64.8">Row5</text>
<text x="260.3" y="64.8">Col5</text>
<text x="260.3" y="62.2">Col6</text>
<text x="200.7" y="66">Row2</text>
<text x="220.1" y="67.3">Row4</text>
<text x="220.1" y="69.8">Row3</text>
<text x="260.3" y="69.8">Col3</text>
<text x="260.3" y="67.3">Col4</text>
<text x="220.1" y="72.4">Row2</text>
<text x="220.1" y="74.9">Row1</text>
<text x="220.1" y="77.5">Row0</text>
<text x="260.3" y="77.5">Col0</text>
<text x="260.3" y="74.9">Col1</text>
<text x="260.3" y="72.4">Col2</text>
<text x="200.7" y="81.3">Row3</text>
<text x="200.7" y="96.5">Row4</text>
<text x="200.7" y="111.8">Row5</text>
<text x="35.6" y="137.2">Col7</text>
<text x="57.1" y="138.4">Col6</text>
<text x="78.7" y="138.4">Col5</text>
<text x="100.3" y="138.4">Col4</text>
<text x="121.9" y="138.4">Col3</text>
<text x="143.5" y="138.4">Col2</text>
<text x="165.1" y="138.4">Col1</text>
<text x="186.7" y="138.4">Col0</text>
</g>
</svg>
